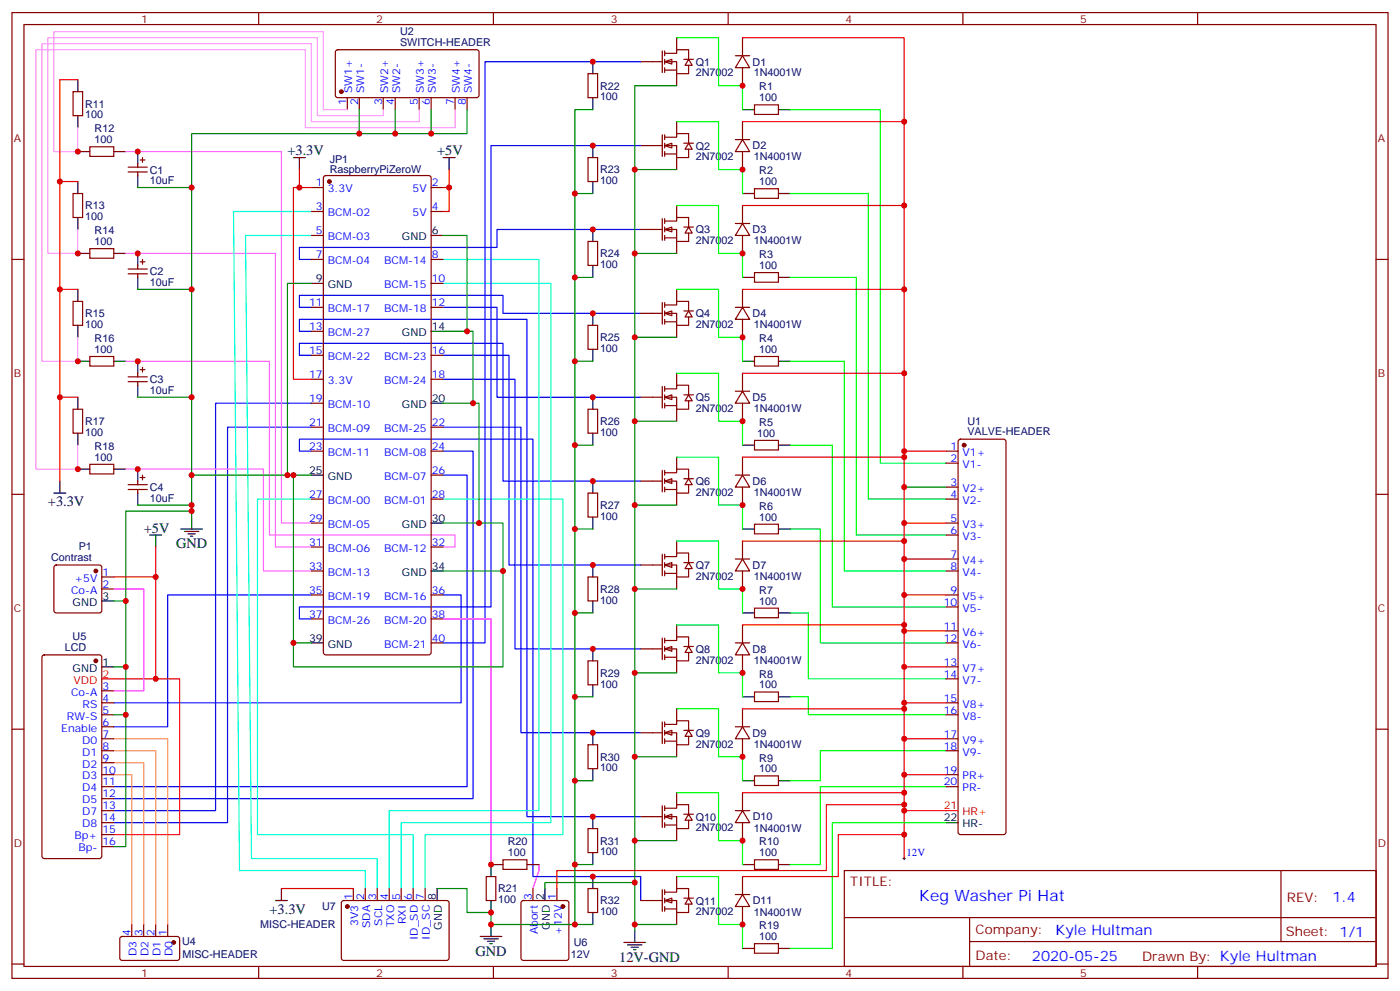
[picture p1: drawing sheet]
<svg xmlns="http://www.w3.org/2000/svg" width="412mm" height="292mm" viewBox="0 0 412 292" stroke-linecap="round" stroke-linejoin="round" font-family="sans-serif">
<g fill="none" stroke="#870000" stroke-width=".35">
<path d="M3.5 3.7h405.4v284.3h-405.4zM7.1 7.2h398.2v277.3h-398.2zM76.2 3.7v3.5M99 14.8l.5-.2 41.2 .1 .4 .6-.1 13-.6 .5-41.2-.1-.4-.7v-12.7zM145.3 3.7v3.5M214.5 3.7v3.5M216.6 16.4h4.2M218.7 16.4l2.1 3.5h-4.2zM218.7 11.1v5.3M218.7 19.9v5.3M283.6 3.7v3.5M352.8 3.7v3.5"/>
<path d="M21.5 27h2.8v7h-2.8zM102.3 28.8v3.5M105.8 28.8v3.5M112.9 28.8v3.5M116.4 28.8v3.5M123.5 28.8v3.5M127 28.8v3.5M134.1 28.8v3.5M137.6 28.8v3.5M218.7 35.8v5.3M222.2 30.9h7.1v2.8h-7.1zM21.5 57h2.8v7h-2.8z"/>
<path d="M26.5 43.2h7v2.8h-7zM37.7 49.2h5.7M37.7 50.6h5.7M40.6 48.2v1M40.6 50.6v1.1M41.3 47.1h1.4M42 46.4v1.4M216.6 41.1h4.2M218.7 41.1l2.1 3.5h-4.2zM218.7 44.6v5.3M222.2 55.6h7.1v2.8h-7.1zM3.5 76.4h3.6"/>
<path d="M26.5 73.2h7v2.8h-7zM37.7 79.2h5.7M40.6 78.1v1.1M41.3 77.1h1.4M42 76.4v1.4M216.6 65.8h4.2M218.7 65.8l2.1 3.5h-4.2zM218.7 60.5v5.3M218.7 69.3v5.3M405.3 76.4h3.6M21.5 88.7h2.8v7.1h-2.8zM37.7 80.6h5.7"/>
<path d="M40.6 80.6v1.1M216.6 90.5h4.2M218.7 90.5l2.1 3.5h-4.2zM218.7 85.2v5.3M218.7 94v5.3M222.2 80.3h7.1v2.8h-7.1zM26.5 105h7v2.8h-7zM37.7 110.9h5.7M37.7 112.4h5.7M40.6 109.9v1M40.6 112.4v1M41.3 108.8h1.4"/>
<path d="M42 108.1v1.4M216.6 115.2h4.2M218.7 115.2l2.1 3.5h-4.2zM218.7 109.9v5.3M218.7 118.7v5.3M222.2 105h7.1v2.8h-7.1zM21.5 120.5h2.8v7h-2.8zM26.5 136.7h7v2.8h-7zM42 139.9v1.4M216.6 139.9h4.2M218.7 139.9l2.1 3.5h-4.2zM218.7 134.6v5.3"/>
<path d="M222.2 129.6h7.1v2.9h-7.1zM278.7 132.8h3.5M278.7 136.3h3.5M282.5 129.5l.4-.2h12.7l.5 .2 .2 .5v115l-.2 .5-.5 .2h-12.7l-.5-.2-.2-.5v-115zM3.5 145.5h3.6M37.7 142.7h5.7M37.7 144.1h5.7M40.6 141.6v1.1M40.6 144.1v1.1M41.3 140.6h1.4M218.7 143.4v5.3M218.7 159.3v5.3"/>
<path d="M222.2 154.3h7.1v2.9h-7.1zM278.7 143.4h3.5M278.7 146.9h3.5M278.7 154h3.5M278.7 157.5h3.5M405.3 145.5h3.6M216.6 164.6h4.2M218.7 164.6l2.1 3.5h-4.2zM218.7 168.1v5.3M222.2 179h7.1v2.9h-7.1zM278.7 164.6h3.5M278.7 168.1h3.5"/>
<path d="M278.7 175.2h3.5M278.7 178.7h3.5M12.6 193l.5-.2h16.2l.6 .4 .1 58.9-.5 .6-16.4 .1-.7-.5-.1-58.8zM216.6 189.3h4.2M218.7 189.3l2.1 3.5h-4.2zM218.7 184v5.3M218.7 192.8v5.3M278.7 189.3h3.5M278.7 185.7h3.5M278.7 196.3h3.5M278.7 199.8h3.5M3.5 214.7h3.6"/>
<path d="M30 214h3.5M30 206.9h3.5M30 210.4h3.5M30 217.5h3.5M30 203.4h3.5M216.6 214h4.2M218.7 214l2.1 3.5h-4.2zM218.7 208.7v5.3M218.7 217.5v5.3M222.2 203.7h7.1v2.9h-7.1zM278.7 206.9h3.5M278.7 210.4h3.5"/>
<path d="M278.7 217.5h3.5M405.3 214.7h3.6M30 238.7h3.5M30 221h3.5M30 228.1h3.5M30 231.6h3.5M30 224.5h3.5M30 235.1h3.5M216.6 238.7h4.2M218.7 238.7l2.1 3.5h-4.2zM218.7 233.4v5.3M222.2 228.4h7.1v2.8h-7.1z"/>
<path d="M278.7 221h3.5M278.7 228.1h3.5M278.7 231.6h3.5M30 242.2h3.5M30 245.7h3.5M30 249.2h3.5M218.7 242.2v5.3M222.2 253.1h7.1v2.8h-7.1zM248.7 256.3h156.6v28.2h-156.6zM377.3 256.3v20.9M35.5 275.9l.5-.2 16.5 .1 .4 .6v5.9l-.7 .5-16.5-.1-.4-.7v-5.6zM38.8 272.2v3.5"/>
<path d="M42.3 272.2v3.5M45.9 272.2v3.5M49.4 272.2v3.5M248.7 270.1h156.5M285.6 277.2h119.6M285.6 270.1v14.2M3.5 283.8h3.6M76.2 284.5v3.5M145.3 284.5v3.5M214.5 284.5v3.5M283.6 284.5v3.5M352.8 284.5v3.5"/>
<path d="M405.3 283.8h3.6"/>
</g>
<g fill="none" stroke="#000" stroke-width=".35">
<path d="M22.9 23.5v3.5M22.9 34v3.6M218.7 32.3h3.5M229.3 32.3h3.5M22.9 53.4v3.6M22.9 44.6h3.6M33.5 44.6h3.5M40.6 44.6v3.6M40.6 51.7v3.5M218.7 57h3.5M229.3 57h3.5M22.9 64v3.6"/>
<path d="M22.9 74.6h3.6M33.5 74.6h3.5M40.6 74.6v3.5M22.9 85.2v3.5M22.9 95.8v3.5M40.6 81.7v3.5M218.7 81.7h3.5M229.3 81.7h3.5M22.9 106.4h3.6M22.9 116.9v3.6M33.5 106.4h3.5M40.6 106.4v3.5"/>
<path d="M40.6 113.4v3.5M218.7 106.4h3.5M229.3 106.4h3.5M22.9 127.5v3.6M22.9 138.1h3.6M33.5 138.1h3.5M40.6 138.1v3.5M218.7 131.1h3.5M229.3 131.1h3.5M40.6 145.2v3.5M218.7 155.8h3.5M229.3 155.8h3.5"/>
<path d="M30 196.3h3.5M218.7 180.4h3.5M229.3 180.4h3.5M218.7 205.1h3.5M229.3 205.1h3.5M218.7 229.8h3.5M229.3 229.8h3.5M218.7 254.5h3.5M229.3 254.5h3.5M278.7 242.2h3.5M183.8 277.5h6.3M184.9 278.2h4.2"/>
<path d="M185.9 278.9h2.1M186.6 279.6h.7M187 273.9v3.6"/>
</g>
<g fill="none" stroke="#00f" stroke-width=".35">
<path d="M188.7 67.6h-42.3v5.2h-58.2v3.6h3.5M91.7 90.5h-3.5v-3.5h60v5.3h40.5M91.7 97.5h-3.5v-3.5h67v146.4h33.5M130.5 90.5h15.9v26.4h42.3M91.7 104.6h-3.5v-3.5h60v40.5h40.5M91.7 118.7h-28.2v120h-30M130.5 104.6h19.4v61.7h38.8M130.5 111.7h21.2v79.3h37M91.7 125.8h-24.7v116.4h-33.5M91.7 132.8h-3.5v-3.5h68.8v128.8h31.7v7M130.5 125.8h23v89.9h35.2M130.5 139.9h7.1v91.7h-104.1"/>
<path d="M130.5 132.8h8.8v102.3h-105.8M91.7 175.2h-42.3v38.8h-15.9M130.5 175.2h5.3v31.7h-102.3"/>
</g>
<path d="M232.8 32.3h26.5v104h19.4M232.8 57h23v89.9h22.9M232.8 81.7h19.4v75.8h26.5M232.8 106.4h15.9v61.7h30M232.8 131.1h12.4v47.6h33.5M232.8 155.8h8.9v33.5h37M232.8 180.4h5.3v19.4h40.6M232.8 205.1h5.3v5.3h40.6M278.7 221h-37v8.8h-8.9M278.7 231.6h-37v22.9h-8.9" fill="none" stroke="#0f0" stroke-width=".35"/>
<path d="M37 44.6h45.9v109.4h8.8M37 74.6h44.1v86.4h10.6M37 106.4h42.4v51.1h54.7v3.5h-3.6M37 138.1h40.6v30h14.1" fill="none" stroke="#f6f" stroke-width=".35"/>
<g fill="#870000" stroke="#870000" stroke-width=".35">
<circle cx="284" cy="131.1" r=".53"/>
<circle cx="100.5" cy="27" r=".53"/>
<circle cx="51.2" cy="277.5" r=".53"/>
<circle cx="28.2" cy="194.6" r=".53"/>
</g>
<path d="M17.6 23.5h5.3M17.6 53.4h5.3M17.6 85.2h5.3M17.6 116.9h5.3M30 199.8h22.9v45.9h-19.4M278.7 238.7h3.5" fill="none" stroke="#f00" stroke-width=".35"/>
<path d="M102.3 32.3h-7.1v-23h-79.3v35.3h7v-7M112.9 32.3v1.7h-19.4v-22.9h-79.4v63.5h8.8v-7M123.5 32.3v3.5h-31.8v-22.9h-79.4v93.5h10.6v-7.1M134.1 32.3v5.3h-44.1v-23h-79.4v123.5h12.3v-7" fill="none" stroke="#f9f" stroke-width=".35"/>
<path d="M158.7 254.5v1.8l-1.7 5.3" fill="none" stroke="#f0f" stroke-width=".35"/>
<path d="M130.5 76.4h28.2v162.3h-44v22.9M130.5 83.4h31.8v158.8h-44.1v19.4M91.7 146.9h-15.9v98.8h45.9v15.9M130.5 146.9h35.3v98.8h-40.6v15.9" fill="none" stroke="#0ff" stroke-width=".35"/>
<path d="M33.5 217.5h15.9v54.7M33.5 228.1h5.3v44.1M33.5 224.5h8.8v47.7M33.5 221h12.4v51.2" fill="none" stroke="#f90" stroke-width=".35"/>
<path d="M266 252.8h.7M266.3 252.4v.7" fill="none" stroke="#000" stroke-width=".29"/>
<g fill="#fff" stroke="#870000" stroke-width=".35">
<path d="M195.8 18.2l2.1-.7v1.4z"/>
<path d="M202.8 17.5l1.1 1.7h-2.1z"/>
</g>
<path d="M188.7 18.2h6.4M195.1 15v6.3M195.8 15.7h3.5v-1.1h3.5v2.9M195.8 18.2h3.5v3.5h3.5v-2.5M195.8 15v1.4M195.8 17.5v1.4M195.8 19.9v1.4M199.3 11.1v3.5M201.4 17.5h2.9M195.8 20.6h3.5M199.3 21.7v3.5" fill="none" stroke="#870000" stroke-width=".35"/>
<g fill="#fff" stroke="#870000" stroke-width=".35">
<path d="M195.8 42.9l2.1-.7v1.4z"/>
<path d="M202.8 42.2l1.1 1.7h-2.1z"/>
</g>
<path d="M195.1 39.7v6.3M195.8 39.7v1.4M199.3 35.8v3.5M188.7 42.9h6.4M195.8 40.4h3.5v-1.1h3.5v2.9M195.8 42.9h3.5v3.5h3.5v-2.5M195.8 45.3h3.5M195.8 42.2v1.4M195.8 44.6v1.4M199.3 46.4v3.5M201.4 42.2h2.9" fill="none" stroke="#870000" stroke-width=".35"/>
<g fill="#fff" stroke="#870000" stroke-width=".35">
<path d="M195.8 67.6l2.1-.7v1.4z"/>
<path d="M202.8 66.9l1.1 1.7h-2.1z"/>
</g>
<path d="M188.7 67.6h6.4M195.1 64.4v6.3M195.8 65.1h3.5v-1.1h3.5v2.9M195.8 67.6h3.5v3.5h3.5v-2.5M195.8 70h3.5M195.8 64.4v1.4M195.8 66.9v1.4M195.8 69.3v1.4M199.3 60.5v3.5M199.3 71.1v3.5M201.4 66.9h2.9" fill="none" stroke="#870000" stroke-width=".35"/>
<g fill="#fff" stroke="#870000" stroke-width=".35">
<path d="M195.8 92.3l2.1-.8v1.5z"/>
<path d="M202.8 91.5l1.1 1.8h-2.1z"/>
</g>
<path d="M188.7 92.3h6.4M195.1 89.1v6.3M195.8 89.8h3.5v-1.1h3.5v2.8M195.8 92.3h3.5v3.5h3.5v-2.5M195.8 94.7h3.5M195.8 89.1v1.4M195.8 91.5v1.5M195.8 94v1.4M199.3 85.2v3.5M199.3 95.8v3.5M201.4 91.5h2.9" fill="none" stroke="#870000" stroke-width=".35"/>
<g fill="#fff" stroke="#870000" stroke-width=".35">
<path d="M195.8 116.9l2.1-.7v1.5z"/>
<path d="M202.8 116.2l1.1 1.8h-2.1z"/>
</g>
<path d="M188.7 116.9h6.4M195.1 113.8v6.3M195.8 114.5h3.5v-1.1h3.5v2.8M195.8 116.9h3.5v3.6h3.5v-2.5M195.8 119.4h3.5M195.8 113.8v1.4M195.8 116.2v1.5M195.8 118.7v1.4M199.3 109.9v3.5M201.4 116.2h2.9M199.3 120.5v3.5" fill="none" stroke="#870000" stroke-width=".35"/>
<g fill="#fff" stroke="#870000" stroke-width=".35">
<path d="M195.8 141.6l2.1-.7v1.4z"/>
<path d="M202.8 140.9l1.1 1.8h-2.1z"/>
</g>
<path d="M195.1 138.5v6.3M195.8 139.2h3.5v-1.1h3.5v2.8M195.8 138.5v1.4M199.3 134.6v3.5M188.7 141.6h6.4M195.8 141.6h3.5v3.6h3.5v-2.5M195.8 144.1h3.5M195.8 140.9v1.4M195.8 143.4v1.4M199.3 145.2v3.5M201.4 140.9h2.9" fill="none" stroke="#870000" stroke-width=".35"/>
<g fill="#fff" stroke="#870000" stroke-width=".35">
<path d="M195.8 166.3l2.1-.7v1.4z"/>
<path d="M202.8 165.6l1.1 1.8h-2.1z"/>
</g>
<path d="M199.3 159.3v3.5M188.7 166.3h6.4M195.1 163.2v6.3M195.8 163.9h3.5v-1.1h3.5v2.8M195.8 166.3h3.5v3.6h3.5v-2.5M195.8 168.8h3.5M195.8 163.2v1.4M195.8 165.6v1.4M195.8 168.1v1.4M199.3 169.9v3.5M201.4 165.6h2.9" fill="none" stroke="#870000" stroke-width=".35"/>
<g fill="#fff" stroke="#870000" stroke-width=".35">
<path d="M195.8 191l2.1-.7v1.4z"/>
<path d="M202.8 190.3l1.1 1.8h-2.1z"/>
</g>
<path d="M188.7 191h6.4M195.1 187.9v6.3M195.8 188.6h3.5v-1.1h3.5v2.8M195.8 191h3.5v3.6h3.5v-2.5M195.8 193.5h3.5M195.8 187.9v1.4M195.8 190.3v1.4M195.8 192.8v1.4M199.3 184v3.5M199.3 194.6v3.5M201.4 190.3h2.9" fill="none" stroke="#870000" stroke-width=".35"/>
<g fill="#fff" stroke="#870000" stroke-width=".35">
<path d="M195.8 215.7l2.1-.7v1.4z"/>
<path d="M202.8 215l1.1 1.8h-2.1z"/>
</g>
<path d="M188.7 215.7h6.4M195.1 212.5v6.4M195.8 213.3h3.5v-1.1h3.5v2.8M195.8 215.7h3.5v3.6h3.5v-2.5M195.8 218.2h3.5M195.8 212.5v1.5M195.8 215v1.4M195.8 217.5v1.4M199.3 208.7v3.5M199.3 219.3v3.5M201.4 215h2.9" fill="none" stroke="#870000" stroke-width=".35"/>
<g fill="#fff" stroke="#870000" stroke-width=".35">
<path d="M195.8 240.4l2.1-.7v1.4z"/>
<path d="M202.8 239.7l1.1 1.8h-2.1z"/>
</g>
<g fill="none" stroke="#870000" stroke-width=".35">
<path d="M16.1 166.5l.5-.2h12.7l.5 .2 .2 .5v12.7l-.2 .5-.5 .2h-12.7l-.5-.2-.2-.5v-12.7zM30 169.9h3.5M30 173.4h3.5M195.1 237.2v6.4M195.8 237.9h3.5v-1h3.5v2.8M195.8 237.2v1.5M195.8 239.7v1.4M199.3 233.4v3.5M201.4 239.7h2.9M188.7 240.4h6.4M195.8 240.4h3.5v3.5h3.5v-2.4M195.8 242.9h3.5"/>
<path d="M195.8 242.2v1.4M199.3 243.9v3.6M153.7 265.3l.5-.2h12.7l.5 .2 .2 .5v16.2l-.3 .5-.4 .3h-12.7l-.5-.3-.2-.5v-16.2zM157 261.6v3.5M164 261.6v3.5"/>
</g>
<path d="M199.3 11.1h12.4v14.1h7v7.1M199.3 35.8h12.4v14.1h7v7.1M199.3 60.5h12.4v14.1h7v7.1M199.3 85.2h12.4v14.1h7v7.1M199.3 109.9h12.4v14.1h7v7.1M199.3 134.6h12.4v14.1h7v7.1M199.3 159.3h12.4v14.1h7v7M199.3 184h12.4v14.1h7v7M199.3 208.7h12.4v14.1h7v7M199.3 233.4h12.4v14.1h7v7M199.3 258.1h12.4v14.1h7v7" fill="none" stroke="#0f0" stroke-width=".35"/>
<path d="M188.7 18.2h-45.8v171.1h-12.4M188.7 42.9h-44.1v135.8h-56.4v3.5h3.5" fill="none" stroke="#00f" stroke-width=".35"/>
<path d="M91.7 69.3h-19.4l1.8 183.5h37v8.8M91.7 62.3h-22.9l1.8 194h37v5.3" fill="none" stroke="#0ff" stroke-width=".35"/>
<g fill="#870000" stroke="#870000" stroke-width=".35">
<circle cx="28.2" cy="168.1" r=".53"/>
<circle cx="165.8" cy="266.9" r=".53"/>
</g>
<path d="M30 176.9h3.5M160.5 261.6v3.5" fill="none" stroke="#000" stroke-width=".35"/>
<path d="M33.5 173.4h8.8v30h-8.8" fill="none" stroke="#f0f" stroke-width=".35"/>
<path d="M218.7 11.1h47.6v241.7M218.7 35.8h47.6M218.7 60.5h47.6M218.7 85.2h47.6" fill="none" stroke="#f00" stroke-width=".35"/>
<g fill="#fff" stroke="#870000" stroke-width=".35">
<path d="M195.8 265.1l2.1-.7v1.4z"/>
<path d="M202.8 264.4l1.1 1.8h-2.1z"/>
</g>
<g fill="none" stroke="#870000" stroke-width=".35">
<path d="M173.2 21.7h2.8v7.1h-2.8zM91.7 55.2h3.5M95.5 51.9l.5-.2h30.3l.6 .4 .1 140-.2 .5-.5 .2h-30.3l-.5-.2-.3-.5v-139.7zM127 55.2h3.5M173.2 46.4h2.8v7h-2.8zM91.7 62.3h3.5M91.7 69.3h3.5M91.7 76.4h3.5M127 62.3h3.5M127 76.4h3.5M173.2 71.1h2.8v7h-2.8zM91.7 90.5h3.5"/>
<path d="M91.7 97.5h3.5M127 90.5h3.5M127 83.4h3.5M173.2 95.8h2.8v7h-2.8zM91.7 104.6h3.5M91.7 111.7h3.5M91.7 118.7h3.5M127 104.6h3.5M127 111.7h3.5M91.7 132.8h3.5M91.7 125.8h3.5M127 139.9h3.5"/>
<path d="M127 132.8h3.5M127 125.8h3.5M173.2 120.5h2.8v7h-2.8zM91.7 146.9h3.5M91.7 154h3.5M127 146.9h3.5M173.2 145.2h2.8v7h-2.8zM91.7 175.2h3.5M91.7 161h3.5M91.7 168.1h3.5M127 175.2h3.5M127 161h3.5"/>
<path d="M173.2 169.9h2.8v7h-2.8zM91.7 182.2h3.5M127 189.3h3.5M127 182.2h3.5M173.2 194.6h2.8v7h-2.8zM173.2 219.3h2.8v7h-2.8zM143.2 258.1h2.8v7h-2.8zM148.2 253.1h7v2.8h-7zM173.2 243.9h2.8v7.1h-2.8zM199.3 258.1v3.5M218.7 258.1v5.2M100.8 265.3l.4-.2 30.7 .1 .4 .6-.1 16.5-.6 .5-30.6-.1-.5-.7v-16.2z"/>
<path d="M104.1 261.6v3.5M107.6 261.6v3.5M111.1 261.6v3.5M114.7 261.6v3.5M118.2 261.6v3.5M121.7 261.6v3.5M125.2 261.6v3.5M173.2 261.6h2.8v7h-2.8zM188.7 265.1h6.4M195.1 261.9v6.4M195.8 262.6h3.5v-1h3.5v2.8M195.8 265.1h3.5v3.5h3.5v-2.4"/>
<path d="M195.8 267.6h3.5M195.8 261.9v1.4M195.8 264.4v1.4M195.8 266.9v1.4M199.3 268.6v3.6M201.4 264.4h2.9M216.6 263.3h4.2M218.7 263.3l2.1 3.6h-4.2zM218.7 266.9v5.3M222.2 277.8h7.1v2.8h-7.1z"/>
</g>
<g fill="none" stroke="#000" stroke-width=".35">
<path d="M174.6 18.2v3.5M174.6 28.8v3.5M86.4 46.4h3.6M88.2 46.4v3.5M130.5 46.4h3.6M132.3 46.4v3.5M174.6 42.9v3.5M174.6 53.4v3.6M127 69.3h3.5M174.6 67.6v3.5M174.6 78.1v3.6M91.7 83.4h3.5"/>
<path d="M127 97.5h3.5M174.6 92.3v3.5M127 118.7h3.5M174.6 102.8v3.6M174.6 116.9v3.6M91.7 139.9h3.5M174.6 127.5v3.6M15.9 145.2h3.5M17.6 141.6v3.6M44.1 157.5h3.5M45.9 157.5v3.5M53.3 155.8h6.3"/>
<path d="M54.3 156.5h4.3M55.4 157.2h2.1M56.1 157.9h.7M56.4 152.2v3.6M127 154h3.5M174.6 141.6v3.6M174.6 152.2v3.6M127 168.1h3.5M174.6 166.3v3.6M174.6 176.9v3.5M91.7 189.3h3.5M174.6 191v3.6"/>
<path d="M174.6 201.6v3.5M174.6 215.7v3.6M174.6 226.3v3.5M148.2 254.5h-3.6v3.6M155.2 254.5h3.5M174.6 240.4v3.5M174.6 251v3.5M174.6 258.1v3.5M81.1 265.1h3.6M82.9 261.6v3.5M128.8 261.6v3.5M141.5 275.7h6.3"/>
<path d="M142.5 276.4h4.3M143.6 277.1h2.1M144.3 277.8h.7M144.6 265.1v3.5M144.6 272.2v3.5M174.6 268.6v3.6M218.7 279.2h3.5M229.3 279.2h3.5"/>
</g>
<path d="M278.7 242.2h-33.5v37h-12.4" fill="none" stroke="#0f0" stroke-width=".35"/>
<g fill="none" stroke="#f00" stroke-width=".35">
<path d="M17.6 23.5v118.1M88.2 49.9v5.3h3.5M88.2 55.2h-1.8v56.5h5.3M130.5 55.2h1.8M132.3 49.9v12.4h-1.8M218.7 109.9h47.6M218.7 134.6h47.6M266.3 132.8h12.4M218.7 159.3h47.6M266.3 154h12.4M33.5 169.9h12.4M45.9 161v38.8"/>
<path d="M266.3 164.6h12.4M266.3 175.2h12.4M218.7 184h47.6M266.3 196.3h12.4M266.3 185.7h12.4M218.7 208.7h47.6M266.3 206.9h12.4M266.3 217.5h12.4M218.7 233.4h47.6M266.3 236.9h-22.9v19.4h-79.4v5.3M266.3 228.1h12.4M266.3 238.7h12.4"/>
<path d="M266.3 245.7h-19.4v12.4h-28.2M82.9 261.6h21.2"/>
</g>
<g fill="none" stroke="#008700" stroke-width=".35">
<path d="M105.8 32.3v7M116.4 32.3v7M127 32.3v7M137.6 32.3v7h-81.2v15.9M174.6 32.3h-5.3v239.9h5.3M199.3 25.2h-12.3v248.7M40.6 55.2h15.8v97M169.3 57h5.3M187 49.9h12.3M130.5 69.3h7.1v28.2M187 74.6h12.3M40.6 85.2h15.8"/>
<path d="M91.7 83.4h-7v56.5M130.5 97.5h8.8v21.2M169.3 81.7h5.3M187 99.3h12.3M40.6 116.9h15.8M130.5 118.7h10.6v35.3M169.3 106.4h5.3M56.4 139.9h35.3M86.4 139.9v49.4h5.3M169.3 131.1h5.3M187 124h12.3M40.6 148.7h15.8"/>
<path d="M56.4 150.5h-19.4v98.7h-3.5M130.5 154h17.7v14.1M169.3 155.8h5.3M187 148.7h12.3M266.3 143.4h12.4M33.5 176.9h3.5M130.5 168.1h17.7v28.2h-61.8v-7M187 173.4h12.3M33.5 196.3h3.5M169.3 180.4h5.3M187 198.1h12.3M33.5 210.4h3.5"/>
<path d="M169.3 205.1h5.3M169.3 229.8h5.3M187 222.8h12.3M169.3 254.5h5.3M187 259.8h-26.5v1.8M187 247.5h12.3M128.8 261.6h8.8v7h7v3.6h24.7M187 272.2h12.3"/>
</g>
<g fill="#870000" stroke="#870000" stroke-width=".35">
<circle cx="102.3" cy="266.9" r=".53"/>
<circle cx="97" cy="53.4" r=".53"/>
</g>
<path d="M130.5 182.2h14.1v72.3" fill="none" stroke="#f0f" stroke-width=".35"/>
<g fill="#c00">
<circle cx="169.3" cy="254.5" r=".88"/>
<circle cx="144.6" cy="272.2" r=".88"/>
<circle cx="169.3" cy="272.2" r=".88"/>
<circle cx="174.6" cy="258.1" r=".88"/>
<circle cx="187" cy="259.8" r=".88"/>
<circle cx="169.3" cy="81.7" r=".88"/>
<circle cx="169.3" cy="131.1" r=".88"/>
<circle cx="169.3" cy="180.4" r=".88"/>
<circle cx="169.3" cy="229.8" r=".88"/>
<circle cx="174.6" cy="240.4" r=".88"/>
<circle cx="174.6" cy="191" r=".88"/>
<circle cx="174.6" cy="141.6" r=".88"/>
<circle cx="174.6" cy="92.3" r=".88"/>
<circle cx="174.6" cy="42.9" r=".88"/>
<circle cx="137.6" cy="97.5" r=".88"/>
<circle cx="141.1" cy="154" r=".88"/>
<circle cx="86.4" cy="189.3" r=".88"/>
<circle cx="86.4" cy="139.9" r=".88"/>
<circle cx="45.9" cy="199.8" r=".88"/>
<circle cx="105.8" cy="39.3" r=".88"/>
<circle cx="127" cy="39.3" r=".88"/>
<circle cx="144.6" cy="254.5" r=".88"/>
<circle cx="37" cy="176.9" r=".88"/>
<circle cx="37" cy="196.3" r=".88"/>
<circle cx="56.4" cy="139.9" r=".88"/>
<circle cx="56.4" cy="116.9" r=".88"/>
<circle cx="266.3" cy="236.9" r=".88"/>
<circle cx="266.3" cy="238.7" r=".88"/>
<circle cx="266.3" cy="217.5" r=".88"/>
<circle cx="266.3" cy="196.3" r=".88"/>
<circle cx="266.3" cy="164.6" r=".88"/>
<circle cx="266.3" cy="143.4" r=".88"/>
<circle cx="266.3" cy="109.9" r=".88"/>
<circle cx="266.3" cy="184" r=".88"/>
<circle cx="266.3" cy="208.7" r=".88"/>
<circle cx="266.3" cy="233.4" r=".88"/>
<circle cx="218.7" cy="272.2" r=".88"/>
<circle cx="218.7" cy="222.8" r=".88"/>
<circle cx="266.3" cy="60.5" r=".88"/>
<circle cx="218.7" cy="198.1" r=".88"/>
<circle cx="218.7" cy="124" r=".88"/>
<circle cx="22.9" cy="44.6" r=".88"/>
<circle cx="22.9" cy="74.6" r=".88"/>
<circle cx="22.9" cy="106.4" r=".88"/>
<circle cx="22.9" cy="138.1" r=".88"/>
<circle cx="40.6" cy="44.6" r=".88"/>
<circle cx="40.6" cy="74.6" r=".88"/>
<circle cx="40.6" cy="138.1" r=".88"/>
<circle cx="218.7" cy="99.3" r=".88"/>
<circle cx="218.7" cy="148.7" r=".88"/>
<circle cx="218.7" cy="247.5" r=".88"/>
<circle cx="218.7" cy="173.4" r=".88"/>
<circle cx="218.7" cy="25.2" r=".88"/>
<circle cx="218.7" cy="49.9" r=".88"/>
<circle cx="218.7" cy="74.6" r=".88"/>
<circle cx="266.3" cy="35.8" r=".88"/>
<circle cx="266.3" cy="85.2" r=".88"/>
<circle cx="266.3" cy="245.7" r=".88"/>
<circle cx="266.3" cy="159.3" r=".88"/>
<circle cx="266.3" cy="134.6" r=".88"/>
<circle cx="266.3" cy="132.8" r=".88"/>
<circle cx="266.3" cy="154" r=".88"/>
<circle cx="266.3" cy="175.2" r=".88"/>
<circle cx="266.3" cy="206.9" r=".88"/>
<circle cx="266.3" cy="228.1" r=".88"/>
<circle cx="266.3" cy="185.7" r=".88"/>
<circle cx="187" cy="272.2" r=".88"/>
<circle cx="187" cy="247.5" r=".88"/>
<circle cx="187" cy="222.8" r=".88"/>
<circle cx="187" cy="198.1" r=".88"/>
<circle cx="187" cy="173.4" r=".88"/>
<circle cx="187" cy="148.7" r=".88"/>
<circle cx="187" cy="124" r=".88"/>
<circle cx="187" cy="99.3" r=".88"/>
<circle cx="187" cy="74.6" r=".88"/>
<circle cx="187" cy="49.9" r=".88"/>
<circle cx="132.3" cy="55.2" r=".88"/>
<circle cx="17.6" cy="53.4" r=".88"/>
<circle cx="17.6" cy="85.2" r=".88"/>
<circle cx="17.6" cy="116.9" r=".88"/>
<circle cx="56.4" cy="85.2" r=".88"/>
<circle cx="56.4" cy="148.7" r=".88"/>
<circle cx="56.4" cy="150.5" r=".88"/>
<circle cx="37" cy="210.4" r=".88"/>
<circle cx="45.9" cy="169.9" r=".88"/>
<circle cx="144.6" cy="268.6" r=".88"/>
<circle cx="40.6" cy="106.4" r=".88"/>
<circle cx="56.4" cy="55.2" r=".88"/>
<circle cx="116.4" cy="39.3" r=".88"/>
<circle cx="88.2" cy="55.2" r=".88"/>
<circle cx="84.7" cy="139.9" r=".88"/>
<circle cx="148.2" cy="168.1" r=".88"/>
<circle cx="139.3" cy="118.7" r=".88"/>
<circle cx="174.6" cy="18.2" r=".88"/>
<circle cx="174.6" cy="67.6" r=".88"/>
<circle cx="174.6" cy="116.9" r=".88"/>
<circle cx="174.6" cy="166.3" r=".88"/>
<circle cx="174.6" cy="215.7" r=".88"/>
<circle cx="169.3" cy="205.1" r=".88"/>
<circle cx="169.3" cy="155.8" r=".88"/>
<circle cx="169.3" cy="106.4" r=".88"/>
<circle cx="169.3" cy="57" r=".88"/>
</g>
<text font-size="4.6" fill="#00f" x="270.8" y="265.3">Keg Washer Pi Hat</text>
<g font-size="4.2">
<text x="84.7" y="45.7">+3.3V</text>
<text x="128.8" y="45.7">+5V</text>
<text x="14.1" y="149">+3.3V</text>
<text x="42.3" y="156.8">+5V</text>
<text x="51.9" y="161.4">GND</text>
<text x="79.4" y="269">+3.3V</text>
<text x="140.1" y="281.3">GND</text>
<text x="182.4" y="283.1">12V-GND</text>
</g>
<g font-size="4.2" fill="#00f">
<text x="392.5" y="265.6">1.4</text>
<text x="310.9" y="275.1">Kyle Hultman</text>
<text x="304" y="282.9">2020-05-25</text>
</g>
<g font-size="3.9" fill="#800">
<text x="250.5" y="260.9">TITLE:</text>
<text x="379.1" y="265.6">REV:</text>
<text x="287.4" y="275.1">Company:</text>
<text x="378.7" y="275.7">Sheet: 1/1</text>
<text x="287.4" y="282.8">Date:</text>
<text x="336.4" y="282.8">Drawn By: Kyle Hultman</text>
</g>
<g font-size="3.2" fill="#800">
<text x="41.6" y="6.7">1</text>
<text x="110.8" y="6.7">2</text>
<text x="179.9" y="6.7">3</text>
<text x="249.1" y="6.7">4</text>
<text x="318.2" y="6.7">5</text>
<text x="4.1" y="41.8">A</text>
<text x="405.9" y="41.8">A</text>
<text x="4.1" y="110.9">B</text>
<text x="405.9" y="110.9">B</text>
<text x="4.1" y="180.1">C</text>
<text x="405.9" y="180.1">C</text>
<text x="4.1" y="249.2">D</text>
<text x="405.9" y="249.2">D</text>
<text x="41.6" y="287.5">1</text>
<text x="110.8" y="287.5">2</text>
<text x="179.9" y="287.5">3</text>
<text x="249.1" y="287.5">4</text>
<text x="318.2" y="287.5">5</text>
</g>
<g font-size="3.2" fill="#000080">
<text x="117.8" y="10.4">U2</text>
<text x="117.8" y="13.6">SWITCH-HEADER</text>
<text x="205" y="22.5">2N7002</text>
<text x="205" y="19.3">Q1</text>
<text x="221.7" y="19.3">D1</text>
<text x="222.1" y="22.5">1N4001W</text>
<text x="176.7" y="29.5">100</text>
<text x="176.7" y="26.4">R22</text>
<text x="223.7" y="29.8">100</text>
<text x="223.7" y="26.6">R1</text>
<text x="25" y="34.8">100</text>
<text x="25" y="31.7">R11</text>
<text x="27.9" y="39">R12</text>
<text x="27.9" y="42.2">100</text>
<text x="97.1" y="48">JP1</text>
<text x="205" y="47.2">2N7002</text>
<text x="205" y="44">Q2</text>
<text x="221.7" y="44">D2</text>
<text x="222.1" y="47.2">1N4001W</text>
<text x="44.1" y="51.1">C1</text>
<text x="97.1" y="51">RaspberryPiZeroW</text>
<text x="176.7" y="51.1">R23</text>
<text x="223.7" y="51.3">R2</text>
<text x="44.1" y="54.3">10uF</text>
<text x="176.7" y="54.2">100</text>
<text x="223.7" y="54.5">100</text>
<text x="25" y="64.8">100</text>
<text x="25" y="61.6">R13</text>
<text x="27.9" y="69">R14</text>
<text x="205" y="71.9">2N7002</text>
<text x="205" y="68.7">Q3</text>
<text x="221.7" y="68.7">D3</text>
<text x="222.1" y="71.9">1N4001W</text>
<text x="27.9" y="72.1">100</text>
<text x="176.7" y="75.8">R24</text>
<text x="223.7" y="76">R3</text>
<text x="44.1" y="81">C2</text>
<text x="176.7" y="78.9">100</text>
<text x="223.7" y="79.2">100</text>
<text x="44.1" y="84.2">10uF</text>
<text x="25" y="93.4">R15</text>
<text x="205" y="93.4">Q4</text>
<text x="221.7" y="93.4">D4</text>
<text x="25" y="96.6">100</text>
<text x="27.9" y="100.7">R16</text>
<text x="176.7" y="100.5">R25</text>
<text x="205" y="96.6">2N7002</text>
<text x="222.1" y="96.6">1N4001W</text>
<text x="223.7" y="100.7">R4</text>
<text x="27.9" y="103.9">100</text>
<text x="176.7" y="103.6">100</text>
<text x="223.7" y="103.9">100</text>
<text x="44.1" y="112.8">C3</text>
<text x="44.1" y="116">10uF</text>
<text x="205" y="118.1">Q5</text>
<text x="221.7" y="118">D5</text>
<text x="25" y="125.1">R17</text>
<text x="176.7" y="125.1">R26</text>
<text x="205" y="121.3">2N7002</text>
<text x="222.1" y="121.4">1N4001W</text>
<text x="223.7" y="125.4">R5</text>
<text x="285" y="125">U1</text>
<text x="25" y="128.3">100</text>
<text x="176.7" y="128.3">100</text>
<text x="223" y="128.6">100</text>
<text x="285" y="128.1">VALVE-HEADER</text>
<text x="27.9" y="135.6">100</text>
<text x="27.9" y="132.5">R18</text>
<text x="205" y="142.8">Q6</text>
<text x="221.7" y="142.7">D6</text>
<text x="44.1" y="147.7">10uF</text>
<text x="44.1" y="144.5">C4</text>
<text x="176.7" y="149.8">R27</text>
<text x="205" y="146">2N7002</text>
<text x="222.1" y="146.1">1N4001W</text>
<text x="176.7" y="153">100</text>
<text x="223.7" y="153.3">100</text>
<text x="223.7" y="150.1">R6</text>
<text x="23.2" y="161.9">P1</text>
<text x="15.1" y="165.1">Contrast</text>
<text x="205" y="167.5">Q7</text>
<text x="221.7" y="167.4">D7</text>
<text x="205" y="170.7">2N7002</text>
<text x="222.1" y="170.8">1N4001W</text>
<text x="176.7" y="177.7">100</text>
<text x="176.7" y="174.5">R28</text>
<text x="223.7" y="178">100</text>
<text x="223.7" y="174.8">R7</text>
<text x="19.1" y="191.6">LCD</text>
<text x="21.4" y="188.4">U5</text>
<text x="205" y="195.4">2N7002</text>
<text x="205" y="192.2">Q8</text>
<text x="221.7" y="192.1">D8</text>
<text x="222.1" y="195.5">1N4001W</text>
<text x="176.7" y="202.4">100</text>
<text x="176.7" y="199.2">R29</text>
<text x="223.7" y="202.7">100</text>
<text x="223.7" y="199.5">R8</text>
<text x="205" y="220.1">2N7002</text>
<text x="205" y="216.9">Q9</text>
<text x="221.7" y="216.8">D9</text>
<text x="222.1" y="220.2">1N4001W</text>
<text x="176.7" y="227.1">100</text>
<text x="176.7" y="223.9">R30</text>
<text x="223.7" y="227.4">100</text>
<text x="223.7" y="224.2">R9</text>
<text x="205" y="244.8">2N7002</text>
<text x="205" y="241.6">Q10</text>
<text x="221.8" y="241.5">D10</text>
<text x="222.1" y="244.9">1N4001W</text>
<text x="149.6" y="248.9">R20</text>
<text x="176.7" y="251.8">100</text>
<text x="176.7" y="248.6">R31</text>
<text x="223.7" y="248.9">R10</text>
<text x="149.6" y="252.1">100</text>
<text x="223.7" y="252.1">100</text>
<text x="146.8" y="262.7">R21</text>
<text x="94.9" y="268">U7</text>
<text x="146.8" y="265.9">100</text>
<text x="176.7" y="269.4">100</text>
<text x="176.7" y="266.3">R32</text>
<text x="205" y="269.5">2N7002</text>
<text x="205" y="266.3">Q11</text>
<text x="221.8" y="266.2">D11</text>
<text x="222.1" y="269.6">1N4001W</text>
<text x="76.7" y="273.3">MISC-HEADER</text>
<text x="223.7" y="273.6">R19</text>
<text x="53.6" y="278.2">U4</text>
<text x="169" y="278.6">U6</text>
<text x="223.7" y="276.8">100</text>
<text x="53.7" y="282.1">MISC-HEADER</text>
<text x="168.2" y="282.1">12V</text>
</g>
<g font-size="3.2" fill="#00f">
<text x="103.7" y="27.4" transform="rotate(-90 103.7 27.4)">SW1+</text>
<text x="107.2" y="27.4" transform="rotate(-90 107.2 27.4)">SW1-</text>
<text x="114.3" y="27.4" transform="rotate(-90 114.3 27.4)">SW2+</text>
<text x="117.8" y="27.4" transform="rotate(-90 117.8 27.4)">SW2-</text>
<text x="124.9" y="27.4" transform="rotate(-90 124.9 27.4)">SW3+</text>
<text x="128.4" y="27.4" transform="rotate(-90 128.4 27.4)">SW3-</text>
<text x="135.5" y="27.4" transform="rotate(-90 135.5 27.4)">SW4+</text>
<text x="139" y="27.4" transform="rotate(-90 139 27.4)">SW4-</text>
<text x="102" y="30.9" transform="rotate(-90 102 30.9)">1</text>
<text x="105.5" y="30.9" transform="rotate(-90 105.5 30.9)">2</text>
<text x="112.5" y="30.9" transform="rotate(-90 112.5 30.9)">3</text>
<text x="116.1" y="30.9" transform="rotate(-90 116.1 30.9)">4</text>
<text x="123.1" y="30.9" transform="rotate(-90 123.1 30.9)">5</text>
<text x="126.6" y="30.9" transform="rotate(-90 126.6 30.9)">6</text>
<text x="133.7" y="30.9" transform="rotate(-90 133.7 30.9)">7</text>
<text x="137.2" y="30.9" transform="rotate(-90 137.2 30.9)">8</text>
<text x="93.1" y="54.9">1</text>
<text x="96.6" y="56.6">3.3V</text>
<text x="121.5" y="56.6">5V</text>
<text x="127.2" y="54.9">2</text>
<text x="93.1" y="61.9">3</text>
<text x="96.6" y="63.7">BCM-02</text>
<text x="121.5" y="63.7">5V</text>
<text x="127.2" y="61.9">4</text>
<text x="93.1" y="69">5</text>
<text x="96.6" y="70.7">BCM-03</text>
<text x="93.1" y="76">7</text>
<text x="96.6" y="77.8">BCM-04</text>
<text x="113.2" y="77.8">BCM-14</text>
<text x="127.2" y="76">8</text>
<text x="127.2" y="83.1">10</text>
<text x="113.2" y="84.8">BCM-15</text>
<text x="91" y="90.1">11</text>
<text x="96.6" y="91.9">BCM-17</text>
<text x="113.2" y="91.9">BCM-18</text>
<text x="127.2" y="90.1">12</text>
<text x="91" y="97.2">13</text>
<text x="96.6" y="99">BCM-27</text>
<text x="91" y="104.2">15</text>
<text x="96.6" y="106">BCM-22</text>
<text x="113.2" y="106">BCM-23</text>
<text x="127.2" y="104.2">16</text>
<text x="91" y="111.3">17</text>
<text x="96.6" y="113.1">3.3V</text>
<text x="113.2" y="113.1">BCM-24</text>
<text x="127.2" y="111.3">18</text>
<text x="91" y="118.4">19</text>
<text x="91" y="125.4">21</text>
<text x="96.6" y="120.1">BCM-10</text>
<text x="127.2" y="125.4">22</text>
<text x="96.6" y="127.2">BCM-09</text>
<text x="113.2" y="127.2">BCM-25</text>
<text x="91" y="132.5">23</text>
<text x="96.6" y="134.2">BCM-11</text>
<text x="113.2" y="134.2">BCM-08</text>
<text x="127.2" y="132.5">24</text>
<text x="280" y="132.5">1</text>
<text x="280" y="136">2</text>
<text x="283.5" y="134.2">V1+</text>
<text x="283.5" y="137.8">V1-</text>
<text x="113.2" y="141.3">BCM-07</text>
<text x="127.2" y="139.5">26</text>
<text x="280" y="143.1">3</text>
<text x="91" y="146.6">27</text>
<text x="96.6" y="148.3">BCM-00</text>
<text x="113.2" y="148.3">BCM-01</text>
<text x="127.2" y="146.6">28</text>
<text x="280" y="146.6">4</text>
<text x="283.5" y="144.8">V2+</text>
<text x="283.5" y="148.3">V2-</text>
<text x="91" y="153.6">29</text>
<text x="96.6" y="155.4">BCM-05</text>
<text x="280" y="153.6">5</text>
<text x="283.5" y="155.4">V3+</text>
<text x="91" y="160.7">31</text>
<text x="127.2" y="160.7">32</text>
<text x="280" y="157.2">6</text>
<text x="283.5" y="158.9">V3-</text>
<text x="91" y="167.7">33</text>
<text x="96.6" y="162.5">BCM-06</text>
<text x="113.2" y="162.5">BCM-12</text>
<text x="280" y="164.2">7</text>
<text x="280" y="167.7">8</text>
<text x="283.5" y="166">V4+</text>
<text x="21.9" y="171.3">+5V</text>
<text x="30.2" y="169.5">1</text>
<text x="30.2" y="173">2</text>
<text x="96.6" y="169.5">BCM-13</text>
<text x="283.5" y="169.5">V4-</text>
<text x="20.9" y="174.8">Co-A</text>
<text x="91" y="174.8">35</text>
<text x="96.6" y="176.6">BCM-19</text>
<text x="113.2" y="176.6">BCM-16</text>
<text x="127.2" y="174.8">36</text>
<text x="278" y="178.3">10</text>
<text x="280" y="174.8">9</text>
<text x="283.5" y="176.6">V5+</text>
<text x="91" y="181.9">37</text>
<text x="96.6" y="183.6">BCM-26</text>
<text x="113.2" y="183.6">BCM-20</text>
<text x="127.2" y="181.9">38</text>
<text x="278" y="185.4">11</text>
<text x="283.5" y="180.1">V5-</text>
<text x="113.2" y="190.7">BCM-21</text>
<text x="127.2" y="188.9">40</text>
<text x="278" y="188.9">12</text>
<text x="283.5" y="187.1">V6+</text>
<text x="283.5" y="190.7">V6-</text>
<text x="278" y="196">13</text>
<text x="283.5" y="197.7">V7+</text>
<text x="30.2" y="203">3</text>
<text x="278" y="199.5">14</text>
<text x="283.5" y="201.3">V7-</text>
<text x="20.9" y="204.8">Co-A</text>
<text x="24.3" y="208.3">RS</text>
<text x="30.2" y="206.6">4</text>
<text x="278" y="206.6">15</text>
<text x="283.5" y="208.3">V8+</text>
<text x="18" y="215.4">Enable</text>
<text x="19.7" y="211.8">RW-S</text>
<text x="30.2" y="210.1">5</text>
<text x="30.2" y="213.6">6</text>
<text x="278" y="210.1">16</text>
<text x="283.5" y="211.8">V8-</text>
<text x="24.2" y="218.9">D0</text>
<text x="30.2" y="217.1">7</text>
<text x="30.2" y="220.7">8</text>
<text x="278" y="217.1">17</text>
<text x="278" y="220.7">18</text>
<text x="283.5" y="218.9">V9+</text>
<text x="24.2" y="222.4">D1</text>
<text x="24.2" y="226">D2</text>
<text x="30.2" y="224.2">9</text>
<text x="30.2" y="227.7">10</text>
<text x="278" y="227.7">19</text>
<text x="283.5" y="222.4">V9-</text>
<text x="24.2" y="229.5">D3</text>
<text x="24.2" y="233">D4</text>
<text x="30.2" y="231.2">11</text>
<text x="278" y="231.2">20</text>
<text x="283.5" y="229.5">PR+</text>
<text x="283.5" y="233">PR-</text>
<text x="24.2" y="236.5">D5</text>
<text x="30.2" y="234.8">12</text>
<text x="30.2" y="238.3">13</text>
<text x="24.2" y="240.1">D7</text>
<text x="24.2" y="243.6">D8</text>
<text x="30.2" y="241.8">14</text>
<text x="30.2" y="245.4">15</text>
<text x="21.9" y="247.1">Bp+</text>
<text x="23.1" y="250.6">Bp-</text>
<text x="30.2" y="248.9">16</text>
<text x="267.1" y="251.9">12V</text>
<text x="103.7" y="264.9" transform="rotate(-90 103.7 264.9)">1</text>
<text x="107.2" y="264.9" transform="rotate(-90 107.2 264.9)">2</text>
<text x="110.8" y="264.9" transform="rotate(-90 110.8 264.9)">3</text>
<text x="114.3" y="264.9" transform="rotate(-90 114.3 264.9)">4</text>
<text x="117.8" y="264.9" transform="rotate(-90 117.8 264.9)">5</text>
<text x="121.4" y="264.9" transform="rotate(-90 121.4 264.9)">6</text>
<text x="124.9" y="264.9" transform="rotate(-90 124.9 264.9)">7</text>
<text x="156.6" y="264.9" transform="rotate(-90 156.6 264.9)">3</text>
<text x="163.7" y="264.9" transform="rotate(-90 163.7 264.9)">1</text>
<text x="38.5" y="275.5" transform="rotate(-90 38.5 275.5)">4</text>
<text x="42" y="275.5" transform="rotate(-90 42 275.5)">3</text>
<text x="45.5" y="275.5" transform="rotate(-90 45.5 275.5)">2</text>
<text x="49" y="275.5" transform="rotate(-90 49 275.5)">1</text>
<text x="105.5" y="272.6" transform="rotate(-90 105.5 272.6)">3V3</text>
<text x="109" y="273.2" transform="rotate(-90 109 273.2)">SDA</text>
<text x="112.5" y="272.6" transform="rotate(-90 112.5 272.6)">SCL</text>
<text x="116.1" y="273" transform="rotate(-90 116.1 273)">TXO</text>
<text x="119.6" y="272.1" transform="rotate(-90 119.6 272.1)">RXI</text>
<text x="158.4" y="275.1" transform="rotate(-90 158.4 275.1)">Abort</text>
<text x="165.5" y="275.2" transform="rotate(-90 165.5 275.2)">+12V</text>
<text x="40.2" y="281.5" transform="rotate(-90 40.2 281.5)">D3</text>
<text x="43.7" y="281.5" transform="rotate(-90 43.7 281.5)">D2</text>
<text x="47.3" y="281.5" transform="rotate(-90 47.3 281.5)">D1</text>
<text x="50.8" y="281.5" transform="rotate(-90 50.8 281.5)">D0</text>
<text x="123.1" y="276.8" transform="rotate(-90 123.1 276.8)">ID_SD</text>
<text x="126.6" y="276.6" transform="rotate(-90 126.6 276.6)">ID_SC</text>
</g>
<g font-size="3.2">
<text x="118.4" y="70.7">GND</text>
<text x="127.2" y="69">6</text>
<text x="93.1" y="83.1">9</text>
<text x="96.6" y="84.8">GND</text>
<text x="118.4" y="99">GND</text>
<text x="127.2" y="97.2">14</text>
<text x="127.2" y="118.4">20</text>
<text x="118.4" y="120.1">GND</text>
<text x="91" y="139.5">25</text>
<text x="96.6" y="141.3">GND</text>
<text x="118.4" y="155.4">GND</text>
<text x="127.2" y="153.6">30</text>
<text x="127.2" y="167.7">34</text>
<text x="118.4" y="169.5">GND</text>
<text x="21.4" y="178.3">GND</text>
<text x="30.2" y="176.6">3</text>
<text x="91" y="188.9">39</text>
<text x="96.6" y="190.7">GND</text>
<text x="21.4" y="197.7">GND</text>
<text x="30.2" y="196">1</text>
<text x="278" y="241.8">22</text>
<text x="283.5" y="243.6">HR-</text>
<text x="128.4" y="264.9" transform="rotate(-90 128.4 264.9)">8</text>
<text x="160.2" y="264.9" transform="rotate(-90 160.2 264.9)">2</text>
<text x="130.2" y="273.7" transform="rotate(-90 130.2 273.7)">GND</text>
<text x="161.9" y="273.7" transform="rotate(-90 161.9 273.7)">GND</text>
</g>
<g font-size="3.2" fill="#f00">
<text x="21.6" y="201.3">VDD</text>
<text x="30.2" y="199.5">2</text>
<text x="278" y="238.3">21</text>
<text x="283.5" y="240.1">HR+</text>
</g>
</svg>
